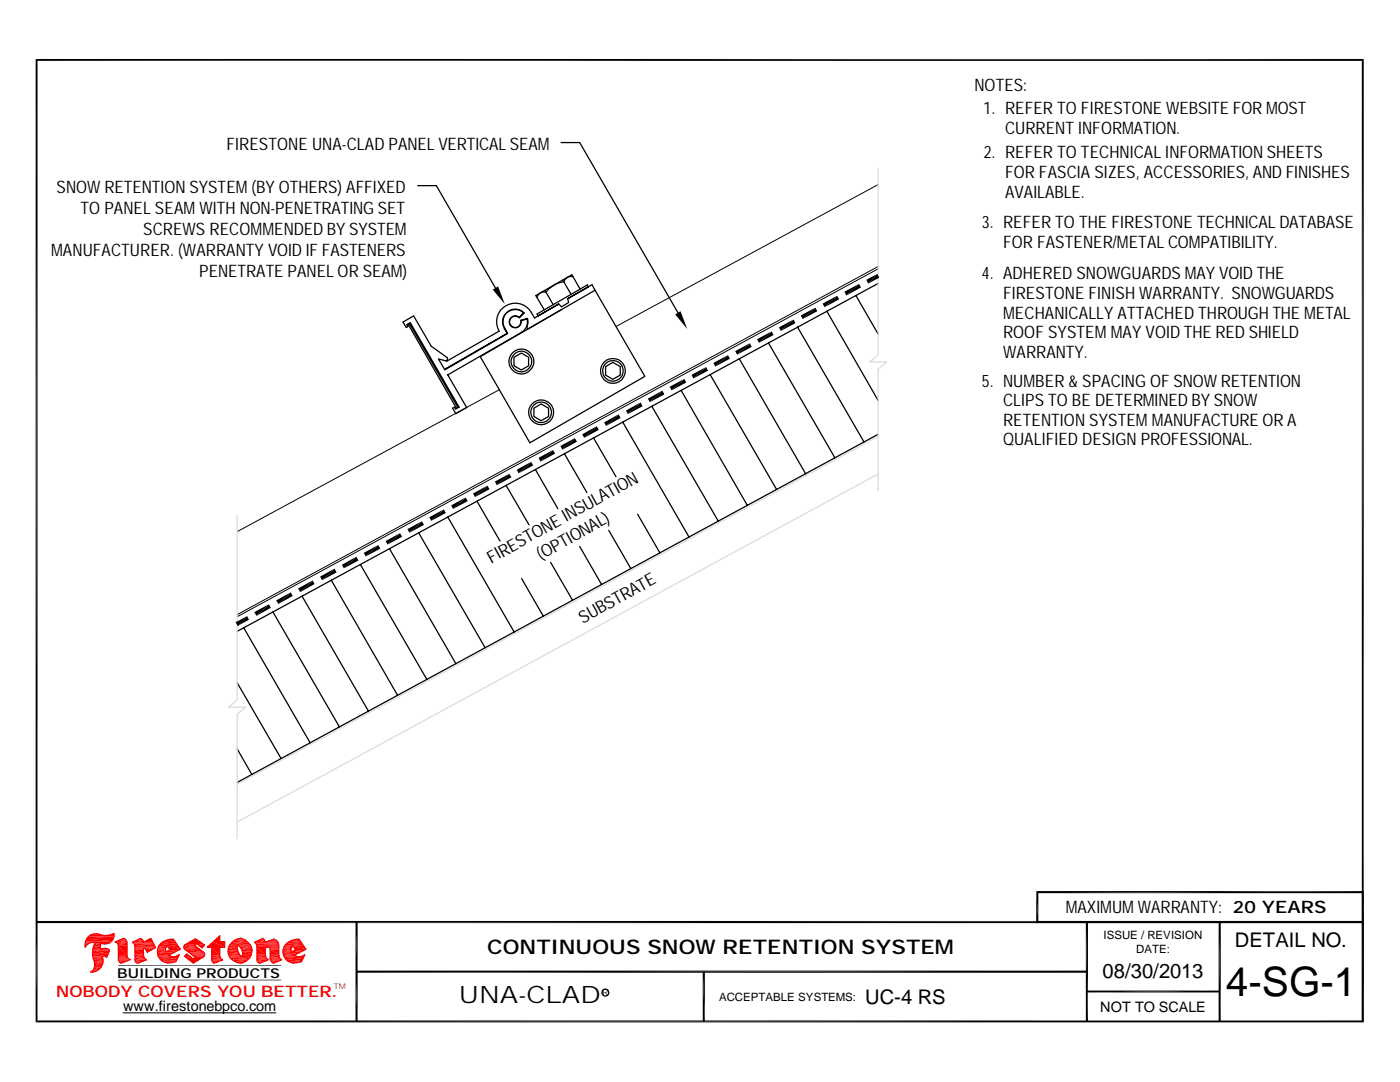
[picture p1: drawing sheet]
<svg xmlns="http://www.w3.org/2000/svg" width="279mm" height="216mm" viewBox="0 0 279 216" stroke-linecap="round" stroke-linejoin="round" font-family="sans-serif">
<path d="M175.3 36.8l-52.4 28.4M175.3 53.6l-128 69.5M175.3 53.2l-128 69.4M99.7 77.8l-52.4 28.3M47.1 124.1l.4 .7" fill="none" stroke="#000" stroke-width=".2"/>
<g fill="none" stroke="#000" stroke-width=".25">
<path d="M83.4 37h3.7l11.8 20.5M112 28.4h3.7l19.6 34M108.8 58l1.6 2.8M112.3 55.9l1.7 2.8M113.3 59.6l.2 .8-1.4 .8-.6-.5M114.3 55.2a1.47 1.47 0 0 0-1.8 1 5.2 5.2 0 0 0-3.5 2.1 1.5 1.5 0 0 0-1.9 1.1M115.8 57.7l-1.7-2.9-7.2 4.2 1.7 2.8M118.7 57.9l-.5-1.1-4.9 2.8 4.1-2.4-.2-.3-10 5.8 .2 .3 4.1-2.3M170.8 59l4.5 7.7M175.3 56.6l-128 69.4M81.5 64.8l.2-.2 9.7 16.6-.3 .2zM95.8 71.2l22.9-13.3 10 17.2-23 13.2z"/>
<path d="M102.6 71.3l1.5-.9 1.4 .9v1.7l-1.4 .8-1.5-.8zM105.5 65.6l-.3-.2 .2-1.3-.1-.6-1.4 .4a1.12 1.12 0 0 1-1.2 1.4 1.12 1.12 0 0 1-.9-1.6 1.12 1.12 0 0 1 1.8-.3l1-1a2.53 2.53 0 0 0-3.3-.2 2.53 2.53 0 0 0-.7 3.3l.6 1-12.5 7.2M111.5 60.7l-4.8 2.8a4.2 4.2 0 0 0-4.4-3 3.7 3.7 0 0 0-2.7 5.6l-10.4 6-1.7-.5 1.3 2.2 12.5-7.3a3.3 3.3 0 0 1-.6-3.5 2.48 2.48 0 0 1 3.8-.6l-.9 .9a1.21 1.21 0 0 0-1.9 .5 1.21 1.21 0 0 0 1 1.6 1.21 1.21 0 0 0 1.3-1.4l1.2-.4a2.36 2.36 0 0 1-1.1 2.7l-14.7 8.5 3.7 6.5-2.1 1.2-.7-1.1 .4-.2 .2 .4 .7-.4-9.7-16.8-.7 .4 .2 .4-.3 .2-.7-1.1 2.1-1.3 3.6 6.1 3.2 2.3v.1a.39 .39 0 0 1-.5 .5M120.9 73.2l1.4-.9 1.5 .9v1.6l-1.5 .9-1.4-.9zM135.9 77.9l13.2 22.9M141.7 74.8l13.3 22.9M147.5 71.6l13.3 22.9M153.4 68.5l13.2 22.9M159.2 65.3l13.2 22.9M165 62.1l10.3 17.8M101 96.9l4.6 7.8M106.6 81.4l1.4-.8 1.5 .8v1.7l-1.5 .8-1.4-.8z"/>
<path d="M106.8 93.7l4.5 7.8M112.6 90.6l4.5 7.7M118.4 87.4l4.5 7.7M124.3 84.2l13.2 22.9M130.1 81.1l13.2 22.9M175.3 86.7l-128 69.4M60.3 119l13.2 22.9M66.1 115.8l13.2 22.9M71.9 112.6l13.3 23M77.7 109.5l13.3 22.9M83.6 106.3l13.2 22.9M89.4 103.2l13.2 22.9"/>
<path d="M95.2 100l4.6 7.9M104.1 115.4l4.3 7.5M109.9 112.2l4.4 7.6M115.7 109.1l4.4 7.5M121.5 105.8l4.4 7.7M127.3 102.6l4.4 7.7M47.3 136.2l8.8 15.1M48.6 125.3l13.3 22.9M54.5 122.1l13.2 22.9M47.3 149.4l2.9 5.1"/>
<circle cx="104.1" cy="72.1" r="2.49"/>
<circle cx="104.1" cy="72.1" r="2.06"/>
<circle cx="122.3" cy="74" r="2.49"/>
<circle cx="122.3" cy="74" r="2.06"/>
<circle cx="108" cy="82.3" r="2.07"/>
<circle cx="108" cy="82.3" r="2.48"/>
</g>
<path d="M175.3 33.5v37.3l-1.7 1.4h3.4l-1.7 1.5v24.2M175.3 87.1l-128 69.4M175.3 94.6l-128 69.4M47.3 102.8v36.9l-1.7 1.4h3.5l-1.8 1.4v24.8" fill="none" stroke="#dcdcdc" stroke-width=".25"/>
<g fill="#000">
<path d="M98.3 57.8l1.1-.6 1.4 3.5zM164.2 60.6l2.9-1.6-2.6 2.3zM164.5 61.3l2.6-2.3 .4 .7zM168.5 58.2l2.9-1.6-2.5 2.4zM168.9 59l2.5-2.4 .4 .8zM172.9 55.8l2.2-1.1-1.8 1.9zM175.1 54.7l.4 .7-2.2 1.2zM129.3 79.5l2.9-1.6-2.5 2.4zM129.7 80.3l2.5-2.4 .4 .8zM134.7 62.7l1.1-.6 1.4 3.6zM133.6 77.2l3-1.6-2.6 2.3zM134 77.9l2.6-2.3 .3 .7z"/>
<path d="M138 74.8l2.9-1.6-2.5 2.3zM138.4 75.5l2.5-2.3 .4 .8zM142.4 72.4l2.9-1.5-2.6 2.3zM142.7 73.2l2.6-2.3 .4 .7zM146.7 70.1l2.9-1.6-2.5 2.3zM147.1 70.8l2.5-2.3 .4 .7zM151.1 67.7l2.9-1.6-2.5 2.3zM151.5 68.4l2.5-2.3 .4 .7zM155.4 65.3l3-1.5-2.6 2.2zM155.8 66l2.6-2.2 .3 .7zM159.8 62.9l2.9-1.5-2.5 2.3zM160.2 63.7l2.5-2.3 .4 .7z"/>
<path d="M90 100.8l2.9-1.5-2.5 2.3zM90.4 101.6l2.5-2.3 .4 .7zM94.4 98.5l2.9-1.6-2.5 2.3zM94.8 99.2l2.5-2.3 .4 .7zM98.8 96.1l2.8-1.6-2.5 2.3zM99.1 96.8l2.5-2.3 .5 .7zM103.1 93.7l2.9-1.5-2.5 2.2zM103.5 94.4l2.5-2.2 .4 .7zM107.5 91.4l2.9-1.6-2.5 2.3zM107.9 92.1l2.5-2.3 .4 .7zM111.8 89l2.9-1.6-2.5 2.3zM112.2 89.7l2.5-2.3 .4 .7z"/>
<path d="M116.2 86.7l2.9-1.7-2.5 2.4zM116.6 87.4l2.5-2.4 .4 .8zM120.6 84.3l2.8-1.6-2.5 2.3zM120.9 85l2.5-2.3 .5 .7zM124.9 81.9l2.9-1.6-2.5 2.3zM125.3 82.6l2.5-2.3 .4 .8zM55.1 119.8l2.9-1.6-2.5 2.3zM55.5 120.5l2.5-2.3 .4 .7zM59.5 117.4l2.9-1.6-2.5 2.4zM59.9 118.2l2.5-2.4 .4 .7zM63.9 115.1l2.9-1.6-2.5 2.3zM64.3 115.8l2.5-2.3 .4 .7z"/>
<path d="M68.2 112.7l2.9-1.6-2.5 2.3zM68.6 113.4l2.5-2.3 .4 .7zM72.6 110.3l2.9-1.5-2.5 2.2zM73 111l2.5-2.2 .4 .7zM77 107.9l2.8-1.5-2.5 2.3zM77.3 108.7l2.5-2.3 .5 .7zM81.3 105.6l2.9-1.6-2.5 2.3zM81.7 106.3l2.5-2.3 .4 .7zM85.7 103.2l2.9-1.6-2.5 2.3zM86.1 103.9l2.5-2.3 .4 .8zM47.1 124.1l2.2-1.2-1.8 1.9zM49.3 122.9l.4 .8-2.2 1.1z"/>
<path d="M50.8 122.1l2.9-1.5-2.5 2.3zM51.2 122.9l2.5-2.3 .4 .7z"/>
</g>
<path d="M243.4 184v19.8" fill="none" stroke="#000" stroke-width=".42"/>
<g fill="#f00">
<path d="M52.1 187.4l.4-.2 .2 .2z"/>
<path d="M54.6 187.5h.1z"/>
<path d="M52 187.5h.7z"/>
<path d="M52.1 187.4l.6 .1z"/>
<path d="M54.2 187.6l.4-.1 .4 .1z"/>
<path d="M54.6 187.5l.4 .1z"/>
<path d="M51.5 187.7l.5-.2 .9 .2z"/>
<path d="M52 187.5h.7l.2 .2z"/>
<path d="M53.5 187.8l.7-.2 1.2 .2z"/>
<path d="M54.2 187.6h.8l.4 .2z"/>
</g>
<path d="M50.8 187.9h2.2" fill="none" stroke="#f00" stroke-width=".3"/>
<path d="M51.5 187.7h1.4l.1 .3z" fill="#f00"/>
<path d="M53 187.9h2.5" fill="none" stroke="#f00" stroke-width=".2"/>
<path d="M53.5 187.8h1.9l.1 .2z" fill="#f00"/>
<path d="M50.8 188h2.2M50.8 188.1h4.7M51 188.2h4.6M51.2 188.6h4.4M51.3 189h4.3M53.4 189h2.2" fill="none" stroke="#f00" stroke-width=".2"/>
<path d="M51.1 188.4h4.5" fill="none" stroke="#f00" stroke-width=".3"/>
<path d="M51.2 188.8h4.4" fill="none" stroke="#f00" stroke-width=".34"/>
<path d="M51.3 189h1.9z" fill="#f00"/>
<path d="M51.3 189h2.1M53.5 189h2.1" fill="none" stroke="#f00" stroke-width=".2"/>
<g fill="#f00">
<path d="M51.3 189l1.7 .1z"/>
<path d="M51.3 189h1.9z"/>
<path d="M53.7 189l1.9 .2h-1.8z"/>
<path d="M53.7 189h1.9v.2z"/>
<path d="M53.8 189.2l1.8 .3h-1.7z"/>
<path d="M53.8 189.2h1.8v.3z"/>
<path d="M53.9 189.5l1.7 .9h-1.7z"/>
<path d="M53.9 189.5h1.7v.9z"/>
<path d="M51.3 189.1l1.7 1.4h-1.7z"/>
<path d="M51.3 189.1h1.7v1.4z"/>
<path d="M53.9 190.4l1.8 .4h-1.8z"/>
<path d="M53.9 190.4h1.7l.1 .4z"/>
<path d="M51.3 190.5l1.7 .3h-1.7z"/>
<path d="M51.3 190.5h1.7v.3z"/>
<path d="M51.3 190.8l1.8 .3h-1.8z"/>
<path d="M51.3 190.8h1.7l.1 .3z"/>
<path d="M53.9 190.8l1.9 .3h-1.9z"/>
<path d="M53.9 190.8h1.8l.1 .3z"/>
<path d="M53.9 191.1l2 .2h-2z"/>
<path d="M53.9 191.1h1.9l.1 .2z"/>
</g>
<path d="M51.3 191.4h2.3M51.3 191.5h2.3M53.9 191.3h2.1M53.9 191.4h2.3" fill="none" stroke="#f00" stroke-width=".2"/>
<path d="M51.3 191.2h2" fill="none" stroke="#f00" stroke-width=".25"/>
<path d="M54 191.5l1.8 .2h-1.8z" fill="#f00"/>
<path d="M54 191.6h2.2" fill="none" stroke="#f00" stroke-width=".2"/>
<path d="M51.3 191.6l1.5 .3h-1.4z" fill="#f00"/>
<path d="M51.3 191.7h2.2" fill="none" stroke="#f00" stroke-width=".3"/>
<g fill="#f00">
<path d="M54 191.7l1.1 .3h-.9z"/>
<path d="M54 191.7h1.8l-.7 .3z"/>
<path d="M54.4 192.1h.4l-.2 .1z"/>
<path d="M54.2 192l.6 .1z"/>
<path d="M54.2 192h.9z"/>
<path d="M51.4 191.9l.8 .2h-.6z"/>
<path d="M51.4 191.9h1.4l-.6 .2z"/>
<path d="M51.8 192.2h.1z"/>
<path d="M51.6 192.1l.3 .1z"/>
<path d="M51.6 192.1h.6l-.3 .1z"/>
</g>
<path d="M50.8 188l1.7-.8 .5 .8 1.7-.6a1.18 1.18 0 0 1 .9 1.2l.2 2.5 .4 .4-1.6 .7-.4-.2-.3-.7v-1.8l-.2-.5h-.3l-.4 .1v1.4l.1 .6 .5 .4-1.8 .7-.4-.3-.1-.3-.1-3z" fill="none" stroke="#f00" stroke-width=".25"/>
<g fill="#f00">
<path d="M18.7 186.4h.8z"/>
<path d="M18.5 186.4h1.4z"/>
<path d="M18.7 186.4h1.2z"/>
<path d="M18.2 186.5h1.9z"/>
<path d="M18.5 186.4l1.6 .1z"/>
</g>
<path d="M18.1 186.5h2.1" fill="none" stroke="#f00" stroke-width=".2"/>
<g fill="#f00">
<path d="M21.8 186.6l.8-.3 .1 .3z"/>
<path d="M22.6 186.3l.1 .3z"/>
<path d="M21.1 186.7h1.6z"/>
<path d="M21.8 186.6l.9 .1z"/>
</g>
<path d="M17.9 186.6h2.6" fill="none" stroke="#f00" stroke-width=".2"/>
<g fill="#f00">
<path d="M20.9 186.7h1.8z"/>
<path d="M21.1 186.7h1.6z"/>
</g>
<path d="M17.7 186.8h5.1M17.9 186.7h3" fill="none" stroke="#f00" stroke-width=".2"/>
<g fill="#f00">
<path d="M17.7 186.9l4.9 .4h-5.3z"/>
<path d="M17.7 186.9h5l-.1 .4z"/>
</g>
<path d="M17.3 187.3h5.3" fill="none" stroke="#f00" stroke-width=".2"/>
<g fill="#f00">
<path d="M17.3 187.3l5 .5h-5.2z"/>
<path d="M17.3 187.3h5.3l-.3 .5z"/>
</g>
<path d="M17.1 187.8h5.2" fill="none" stroke="#f00" stroke-width=".2"/>
<path d="M17 187.9h5.2" fill="none" stroke="#f00" stroke-width=".21"/>
<g fill="#f00">
<path d="M17 188l1.1 .1z"/>
<path d="M17 188h1.5z"/>
</g>
<path d="M18.5 188.1h3.5M18.9 188.1h3M18.9 188.2h2.9" fill="none" stroke="#f00" stroke-width=".2"/>
<g fill="#f00">
<path d="M17 188.1l.7 .2h-.7z"/>
<path d="M17 188.1h1.1l-.4 .2z"/>
<path d="M20.6 188.3h.8z"/>
<path d="M20.1 188.3h1.3z"/>
<path d="M20.1 188.3h1.4z"/>
<path d="M17 188.3l.5 .1h-.5z"/>
<path d="M17 188.3h.7l-.2 .1z"/>
<path d="M17 188.4l.3 .2h-.3z"/>
<path d="M17 188.4h.5l-.2 .2z"/>
<path d="M18.9 188.3l1.1 .5h-1.3z"/>
<path d="M18.9 188.3h1.2l-.1 .5z"/>
<path d="M17 188.8v.2z"/>
<path d="M18.7 188.8h1.3z"/>
<path d="M17 188.6l.1 .2z"/>
<path d="M17 188.6h.3l-.2 .2z"/>
<path d="M20.5 189.3h.8z"/>
<path d="M20.5 189.3h1z"/>
<path d="M20.2 189.4l.3-.1 1.2 .1z"/>
<path d="M20.5 189.3h1l.2 .1z"/>
<path d="M18.7 188.8l1.4 .6h-1.6z"/>
<path d="M18.7 188.8h1.3l.1 .6z"/>
<path d="M20.2 189.4l1.5 .1z"/>
<path d="M18.5 189.4l1.6 .1z"/>
</g>
<path d="M18.5 189.5h3.3M18.5 189.6h3.4" fill="none" stroke="#f00" stroke-width=".2"/>
<g fill="#f00">
<path d="M18.5 189.7l3.1 .6h-3.1z"/>
<path d="M18.5 189.7h3.4l-.3 .6z"/>
<path d="M18.5 190.3l2.9 .5h-2.9z"/>
<path d="M18.5 190.3h3.1l-.2 .5z"/>
<path d="M20.7 190.8h.7z"/>
<path d="M21.1 190.9h.2z"/>
<path d="M21 190.8l.3 .1z"/>
<path d="M21 190.8h.4z"/>
<path d="M18.5 190.8l1.9 .1h-1.9z"/>
</g>
<path d="M18.5 190.9h2.2" fill="none" stroke="#f00" stroke-width=".2"/>
<g fill="#f00">
<path d="M18.5 190.9l1.9 .2h-1.9z"/>
<path d="M18.5 190.9h1.9v.2z"/>
<path d="M18.5 191.1l2 .3h-1.9z"/>
<path d="M18.5 191.1h1.9l.1 .3z"/>
<path d="M18.6 191.4l2 .4h-1.8z"/>
<path d="M18.6 191.4h1.9l.1 .4z"/>
<path d="M18.8 191.8l1.8 .1h-1.8z"/>
<path d="M18.8 191.8h1.8v.1z"/>
<path d="M18.8 191.9l1.7 .2h-1.6z"/>
<path d="M18.8 191.9h1.8l-.1 .2z"/>
<path d="M18.9 192.1l1.5 .3h-1.5z"/>
<path d="M18.9 192.1h1.6l-.1 .3z"/>
<path d="M18.9 192.4h1.5z"/>
<path d="M18.9 192.4l1.3 .6h-1.4z"/>
<path d="M18.9 192.4h1.5l-.2 .6z"/>
<path d="M18.8 193h1.3z"/>
<path d="M18.8 193h1.4z"/>
<path d="M18.8 193l1 .4h-1.2z"/>
<path d="M18.8 193h1.3l-.3 .4z"/>
<path d="M18.6 193.4l.9 .2h-.9z"/>
<path d="M18.6 193.4h1.2l-.3 .2z"/>
<path d="M18.4 193.8l.2-.2 .7 .2z"/>
<path d="M18.6 193.6h.9l-.2 .2z"/>
<path d="M18.2 193.9h.5z"/>
<path d="M18.2 193.9l.2-.1 .3 .1z"/>
<path d="M18.4 193.8h.9l-.6 .1z"/>
</g>
<path d="M17 189h.1M17.7 186.9a2.26 2.26 0 0 1 2.5-.3l.7 .1 .9-.1 .9-.3a1.86 1.86 0 0 1-2.6 2v1.2a1.35 1.35 0 0 1 1.8 .2l-.6 1.3-.6-.2-.3 .1a2.26 2.26 0 0 1-2.3 3.1 1.81 1.81 0 0 0 .7-2.2 4.1 4.1 0 0 1 .2-3.7 1.56 1.56 0 0 0-2 .9 2.26 2.26 0 0 1 .7-2.1z" fill="none" stroke="#f00" stroke-width=".25"/>
<g fill="#f00">
<path d="M34.3 187.4h.3z"/>
<path d="M34.1 187.4h.5z"/>
<path d="M33.2 187.6l.9-.2 .7 .2z"/>
<path d="M34.1 187.4h.5l.2 .2z"/>
</g>
<path d="M32.5 187.8h2.5" fill="none" stroke="#f00" stroke-width=".38"/>
<path d="M33.2 187.6h1.6l.2 .4z" fill="#f00"/>
<path d="M32 188.2h3.3" fill="none" stroke="#f00" stroke-width=".38"/>
<path d="M31.7 188.6h3.8" fill="none" stroke="#f00" stroke-width=".42"/>
<g fill="#f00">
<path d="M31.7 188.8l1.6 .1h-1.7z"/>
<path d="M31.7 188.8h1.7l-.1 .1z"/>
<path d="M31.6 188.9l1.6 .1z"/>
<path d="M31.6 188.9h1.7z"/>
<path d="M31.6 189l1.4 .3h-1.5z"/>
<path d="M31.6 189h1.6l-.2 .3z"/>
<path d="M33.4 188.8l2.6 .6h-2.1z"/>
<path d="M33.4 188.8h2.1l.5 .6z"/>
</g>
<path d="M33.9 189.4h2.1" fill="none" stroke="#f00" stroke-width=".2"/>
<g fill="#f00">
<path d="M31.5 189.3l1.5 .2h-1.5z"/>
<path d="M31.5 189.3h1.5v.2z"/>
<path d="M33.9 189.4l1.9 .1z"/>
</g>
<path d="M33.9 189.5h2" fill="none" stroke="#f00" stroke-width=".2"/>
<g fill="#f00">
<path d="M33.7 189.6h1.9z"/>
<path d="M34 189.5h1.8z"/>
<path d="M31.5 189.5l1.5 .1h-1.6z"/>
<path d="M31.5 189.5h1.5v.1z"/>
<path d="M33.1 189.9l.6-.3 1.3 .3z"/>
<path d="M33.7 189.6h1.9l-.6 .3z"/>
<path d="M31.4 189.6l1.7 .3h-1.7z"/>
<path d="M31.4 189.6h1.6l.1 .3z"/>
</g>
<path d="M31.4 190h3.6" fill="none" stroke="#f00" stroke-width=".2"/>
<g fill="#f00">
<path d="M35.6 190.6l.2-.1z"/>
<path d="M31.4 190.1l2.3 .5h-2.2z"/>
<path d="M31.4 190.1h3.2l-.9 .5z"/>
<path d="M35.5 190.7l.1-.1 .1 .1z"/>
<path d="M35.6 190.6l.1 .1z"/>
</g>
<path d="M31.5 190.7h2.4" fill="none" stroke="#f00" stroke-width=".2"/>
<g fill="#f00">
<path d="M35.1 190.8l.4-.1 .1 .1z"/>
<path d="M35.5 190.7h.2l-.1 .1z"/>
<path d="M35.1 190.8h.5z"/>
</g>
<path d="M31.6 190.8h2.5" fill="none" stroke="#f00" stroke-width=".2"/>
<g fill="#f00">
<path d="M34.6 190.9h1z"/>
<path d="M35.1 190.8h.5z"/>
</g>
<path d="M31.6 190.9h3M32.3 191.8h2.9" fill="none" stroke="#f00" stroke-width=".2"/>
<path d="M31.7 191.1h3.9" fill="none" stroke="#f00" stroke-width=".38"/>
<path d="M31.9 191.5h3.5" fill="none" stroke="#f00" stroke-width=".42"/>
<path d="M32.6 191.9l1.9 .1h-1.6z" fill="#f00"/>
<path d="M32.6 192h2.5" fill="none" stroke="#f00" stroke-width=".2"/>
<g fill="#f00">
<path d="M32.9 192l1.4 .1z"/>
<path d="M32.9 192h1.6z"/>
<path d="M33.2 192.1h1z"/>
<path d="M33.1 192.1h1.1z"/>
<path d="M33.1 192.1h1.2z"/>
</g>
<path d="M36 189.4l-1.4-2a2.88 2.88 0 0 0-3.2 2.3 2.26 2.26 0 0 0 2.8 2.4l.9-.2 .7-1.4a1.67 1.67 0 0 1-2.1 .1l2.2-1.2" fill="none" stroke="#f00" stroke-width=".25"/>
<g fill="#f00">
<path d="M28 187.3h.2z"/>
<path d="M27.7 187.5l.3-.2 .4 .2z"/>
<path d="M28 187.3l.4 .2z"/>
<path d="M27.1 187.7l.6-.2 .9 .2z"/>
<path d="M27.7 187.5h.7l.2 .2z"/>
<path d="M28.7 188l1.3-.7 .5 .7z"/>
<path d="M30 187.3l.5 .7z"/>
</g>
<path d="M26.5 187.9h2.1" fill="none" stroke="#f00" stroke-width=".3"/>
<g fill="#f00">
<path d="M27.1 187.7h1.5v.3z"/>
<path d="M28.7 188h1.8z"/>
</g>
<path d="M26.5 188h2.1M26.9 189h4.1M26.9 189.1h4.1M26.9 189.2h4.1" fill="none" stroke="#f00" stroke-width=".2"/>
<path d="M26.5 188.2h4.1" fill="none" stroke="#f00" stroke-width=".21"/>
<path d="M26.7 188.4h4.1" fill="none" stroke="#f00" stroke-width=".3"/>
<path d="M26.9 188.7h4" fill="none" stroke="#f00" stroke-width=".38"/>
<g fill="#f00">
<path d="M26.9 189.2l1.8 .1z"/>
<path d="M26.9 189.2h2z"/>
<path d="M28.9 189.2l1.7 .2h-1.6z"/>
<path d="M28.9 189.2h1.8l-.1 .2z"/>
<path d="M29 189.4h1.5z"/>
<path d="M29 189.4h1.6z"/>
<path d="M29.1 189.4h1.3z"/>
<path d="M29.1 189.4h1.4z"/>
<path d="M26.9 189.3l1.7 .1h-1.7z"/>
<path d="M26.9 189.3h1.8l-.1 .1z"/>
<path d="M29.1 189.4l.3 .6z"/>
<path d="M29.1 189.4h1.3l-1 .6z"/>
<path d="M26.9 189.4l1.7 1.1h-1.7z"/>
<path d="M26.9 189.4h1.7v1.1z"/>
<path d="M26.9 190.5l1.8 .3h-1.8z"/>
<path d="M26.9 190.5h1.7l.1 .3z"/>
<path d="M26.9 190.8l1.8 .3h-1.8z"/>
<path d="M26.9 190.8h1.8v.3z"/>
</g>
<path d="M26.9 191.2h2.1" fill="none" stroke="#f00" stroke-width=".25"/>
<path d="M26.9 191.4h2.3M26.9 191.5h2.3" fill="none" stroke="#f00" stroke-width=".2"/>
<path d="M26.9 191.6l1.5 .3h-1.4z" fill="#f00"/>
<path d="M26.9 191.7h2.3" fill="none" stroke="#f00" stroke-width=".3"/>
<g fill="#f00">
<path d="M27.2 192.1h.7l-.4 .1z"/>
<path d="M27 191.9l.9 .2h-.7z"/>
<path d="M27 191.9h1.4l-.5 .2z"/>
<path d="M24.3 187.4l.4-.2 .3 .2z"/>
<path d="M23.6 187.7l.7-.3 1 .3z"/>
<path d="M24.3 187.4h.7l.3 .3z"/>
</g>
<path d="M23 187.8h2.3" fill="none" stroke="#f00" stroke-width=".25"/>
<path d="M23.6 187.7h1.7v.3z" fill="#f00"/>
<path d="M23 188h2.4M23.2 188.1h2.2" fill="none" stroke="#f00" stroke-width=".2"/>
<path d="M23.3 188.3h2.1" fill="none" stroke="#f00" stroke-width=".25"/>
<g fill="#f00">
<path d="M23.5 188.4l1.9 .3h-1.8z"/>
<path d="M23.5 188.4h1.9v.3z"/>
<path d="M23.6 188.7l1.8 2h-1.8z"/>
<path d="M23.6 188.7h1.8v2z"/>
<path d="M23.6 190.7l1.8 .3h-1.8z"/>
<path d="M23.6 190.7h1.8v.3z"/>
<path d="M23.6 191l2 .2h-2z"/>
<path d="M23.6 191h1.8l.2 .2z"/>
</g>
<path d="M23.6 191.3h2.1M23.6 191.3h2.2M23.6 191.4h2.4" fill="none" stroke="#f00" stroke-width=".2"/>
<path d="M23.6 191.5l1.9 .2h-1.8z" fill="#f00"/>
<path d="M23.6 191.6h2.4" fill="none" stroke="#f00" stroke-width=".21"/>
<g fill="#f00">
<path d="M23.9 192h.8l-.5 .2z"/>
<path d="M23.7 191.7l1 .3h-.8z"/>
<path d="M23.7 191.7h1.8l-.8 .3z"/>
</g>
<path d="M23 188l1.7-.8 .3 .2 .4 .7v2.6a.81 .81 0 0 0 .6 .8l-1.8 .7-.3-.2-.3-.7v-2.6l-.3-.6zM26.5 188l1.6-.8 .5 .5v.3l1.5-.7 .9 1.8-1.6 .9-.3-.6-.2-.2-.2 .1a2.48 2.48 0 0 0 .3 2l.2 .2-1.7 .7-.5-.3-.1-3.3zM31 189.1h.1M33.2 189l.2-.2 .6 .7-.9 .4-.1-.6z" fill="none" stroke="#f00" stroke-width=".25"/>
<g fill="#f00">
<path d="M37.3 188.3l1.7-1 1.4 1z"/>
<path d="M39 187.3l1.4 1z"/>
<path d="M39.2 188.3h1.2z"/>
<path d="M37.3 188.3h1.9z"/>
<path d="M36.9 188.5l.4-.2 1.6 .2z"/>
<path d="M37.3 188.3h1.9l-.3 .2z"/>
<path d="M36.9 188.5l1.9 .1z"/>
<path d="M36.9 188.5h2z"/>
<path d="M39.2 188.3l1.6 .3h-1.2z"/>
<path d="M39.2 188.3h1.2l.4 .3z"/>
<path d="M36.8 188.6h2z"/>
<path d="M36.9 188.6h1.9z"/>
<path d="M39.6 188.6h1.2z"/>
</g>
<path d="M36.7 188.6h2.2" fill="none" stroke="#f00" stroke-width=".2"/>
<path d="M36.7 188.8h2.5" fill="none" stroke="#f00" stroke-width=".25"/>
<g fill="#f00">
<path d="M39.7 188.6l.6 .5z"/>
<path d="M39.7 188.6h1.1l-.5 .5z"/>
</g>
<path d="M36.7 189.1h2.9" fill="none" stroke="#f00" stroke-width=".25"/>
<path d="M36.7 189.3h3.1" fill="none" stroke="#f00" stroke-width=".21"/>
<g fill="#f00">
<path d="M36.9 189.4l3.7 .6h-2.9z"/>
<path d="M36.9 189.4h2.9l.8 .6z"/>
</g>
<path d="M37.7 190.1h3.1" fill="none" stroke="#f00" stroke-width=".21"/>
<path d="M37.9 190.4h3" fill="none" stroke="#f00" stroke-width=".25"/>
<path d="M38.3 190.6h2.6" fill="none" stroke="#f00" stroke-width=".21"/>
<g fill="#f00">
<path d="M37.3 190.4l.5 .4h-1z"/>
<path d="M37.3 190.4l.5 .4z"/>
<path d="M36.8 190.8h1.1z"/>
</g>
<path d="M38.6 190.8h2.2" fill="none" stroke="#f00" stroke-width=".21"/>
<g fill="#f00">
<path d="M38.8 190.9l1.6 .2h-1.4z"/>
<path d="M38.8 190.9h1.8l-.2 .2z"/>
<path d="M39 191.1h1.4z"/>
<path d="M39 191.1h1.3z"/>
<path d="M36.8 190.8l1.8 .5h-1.1z"/>
<path d="M36.8 190.8h1.1l.7 .5z"/>
<path d="M38.6 191.3l.4-.2 .9 .2z"/>
<path d="M39 191.1h1.3l-.4 .2z"/>
<path d="M38.6 191.3h1.3z"/>
<path d="M37.5 191.3h1.1z"/>
<path d="M37.5 191.3l1.1 .9z"/>
<path d="M37.5 191.3h2.4l-1.3 .9z"/>
<path d="M42.6 187.9l1.3-1.2v1.2z"/>
<path d="M42.5 187.9h1.4z"/>
<path d="M42.6 187.9h1.3z"/>
</g>
<path d="M42.5 188h2.3" fill="none" stroke="#f00" stroke-width=".2"/>
<g fill="#f00">
<path d="M41.4 189l1.1-1 2.3 1z"/>
<path d="M42.5 188h2.3v1z"/>
</g>
<path d="M41.4 189h3.4" fill="none" stroke="#f00" stroke-width=".2"/>
<g fill="#f00">
<path d="M42.2 189h1.7z"/>
<path d="M42.2 189l1.7 .1z"/>
<path d="M42.2 189.1l1.7 1.5h-1.7z"/>
<path d="M42.2 189.1h1.7v1.5z"/>
<path d="M42.2 190.6l1.7 .4h-1.7z"/>
<path d="M42.2 190.6h1.7v.4z"/>
<path d="M42.2 191l1.9 .3h-1.9z"/>
<path d="M42.2 191h1.7l.2 .3z"/>
<path d="M42.2 191.3l2 .1z"/>
</g>
<path d="M42.2 191.5h2.2" fill="none" stroke="#f00" stroke-width=".2"/>
<path d="M42.3 191.6l1.7 .1h-1.7z" fill="#f00"/>
<path d="M42.3 191.6h2.1" fill="none" stroke="#f00" stroke-width=".2"/>
<g fill="#f00">
<path d="M42.5 192h.8l-.6 .2z"/>
<path d="M42.3 191.7l1 .3h-.8z"/>
<path d="M42.3 191.7h1.7l-.7 .3z"/>
</g>
<path d="M36 189.4h-.1M36.8 190.8h.1M36.9 188.5l2.1-1.2 1.8 1.3-.5 .5-1.1-.8-.4 .3 1.8 1.4a.57 .57 0 0 1 0 .9l-2 1.3-1.8-1.4 .5-.4 1.3 .9 .4-.2-2.1-1.7a.54 .54 0 0 1 0-.9zM37.3 190.4h.1M40.3 189.1h.1M41.4 189l2.5-2.3v1.2h.9v1.1h-.9v2l.2 .3 .3 .3-1.7 .6-.4-.5-.1-2.7zM46.2 188.1l.5-.4a1.87 1.87 0 0 1 2.9 .4 2.39 2.39 0 0 1 0 3.4 2.39 2.39 0 0 1-3.4 0 2.39 2.39 0 0 1 0-3.4zM47.4 188.5a2.24 2.24 0 0 1 .9 2.5 2.32 2.32 0 0 1-.9-2.5zM57.2 188.2a3.7 3.7 0 0 1 2.5-.8l1.3 2-2.2 1.2a1.6 1.6 0 0 0 2-.1l-.6 1.4a2.48 2.48 0 0 1-3.7-1.6 2.31 2.31 0 0 1 .7-2.1z" fill="none" stroke="#f00" stroke-width=".25"/>
<g fill="#f00">
<path d="M59.4 187.4h.3z"/>
<path d="M59.2 187.4h.5z"/>
<path d="M58.4 187.6l.8-.2 .6 .2z"/>
<path d="M59.2 187.4h.5l.1 .2z"/>
</g>
<path d="M57.7 187.7h2.3" fill="none" stroke="#f00" stroke-width=".3"/>
<path d="M58.4 187.6h1.4l.2 .3z" fill="#f00"/>
<path d="M57.2 188h3" fill="none" stroke="#f00" stroke-width=".34"/>
<path d="M56.9 188.4h3.6" fill="none" stroke="#f00" stroke-width=".42"/>
<path d="M56.8 188.7h3.8" fill="none" stroke="#f00" stroke-width=".2"/>
<g fill="#f00">
<path d="M56.8 188.8l1.5 .2h-1.6z"/>
<path d="M56.8 188.8h1.7l-.2 .2z"/>
<path d="M56.7 189l1.5 .2h-1.6z"/>
<path d="M56.7 189h1.6l-.1 .2z"/>
<path d="M56.6 189.2l1.5 .1z"/>
<path d="M56.6 189.2h1.6z"/>
<path d="M58.5 188.8l2.5 .6h-2.1z"/>
<path d="M58.5 188.8h2.1l.4 .6z"/>
</g>
<path d="M58.9 189.4h2.1" fill="none" stroke="#f00" stroke-width=".2"/>
<path d="M59 189.4l1.9 .1z" fill="#f00"/>
<path d="M59 189.5h2" fill="none" stroke="#f00" stroke-width=".2"/>
<g fill="#f00">
<path d="M56.6 189.3l1.5 .3h-1.6z"/>
<path d="M56.6 189.3h1.5v.3z"/>
<path d="M58.6 189.7l.4-.2 1.5 .2z"/>
<path d="M59 189.5h1.9l-.4 .2z"/>
<path d="M56.5 189.6l1.6 .1h-1.6z"/>
<path d="M56.5 189.6h1.6v.1z"/>
<path d="M58.2 189.9l.4-.2 1.4 .2z"/>
<path d="M58.6 189.7h1.9l-.5 .2z"/>
<path d="M56.5 189.7l1.7 .2h-1.7z"/>
<path d="M56.5 189.7h1.6l.1 .2z"/>
</g>
<path d="M56.5 190.1h3.5" fill="none" stroke="#f00" stroke-width=".38"/>
<path d="M60.7 190.6l.1-.1z" fill="#f00"/>
<path d="M56.5 190.5h2.8" fill="none" stroke="#f00" stroke-width=".25"/>
<g fill="#f00">
<path d="M60.5 190.7l.2-.1v.1z"/>
<path d="M60.7 190.6v.1z"/>
<path d="M60.2 190.8l.3-.1 .2 .1z"/>
<path d="M60.5 190.7h.2v.1z"/>
</g>
<path d="M56.6 190.7h2.6" fill="none" stroke="#f00" stroke-width=".25"/>
<g fill="#f00">
<path d="M60 190.9h.7z"/>
<path d="M60.2 190.8l.5 .1z"/>
</g>
<path d="M56.7 190.9h2.7" fill="none" stroke="#f00" stroke-width=".2"/>
<g fill="#f00">
<path d="M59.7 190.9h.9z"/>
<path d="M60 190.9h.7z"/>
</g>
<path d="M56.7 190.9h3M57.4 191.8h2.8" fill="none" stroke="#f00" stroke-width=".2"/>
<path d="M56.7 191.1h3.9M57 191.6h3.4" fill="none" stroke="#f00" stroke-width=".42"/>
<path d="M57.7 191.9l1.9 .1h-1.6z" fill="#f00"/>
<path d="M57.7 192h2.5" fill="none" stroke="#f00" stroke-width=".2"/>
<g fill="#f00">
<path d="M58 192l1.4 .1z"/>
<path d="M58 192h1.6z"/>
<path d="M58.3 192.1h1z"/>
<path d="M58.2 192.1h1.1z"/>
<path d="M58.2 192.1h1.2z"/>
</g>
<path d="M58.3 189l.2-.2 .5 .7-.8 .4-.1-.3z" fill="none" stroke="#f00" stroke-width=".25"/>
<g fill="#f00">
<path d="M47.4 187.4l.7-.2 .4 .2z"/>
<path d="M47 187.5l.4-.1 1.5 .1z"/>
<path d="M47.4 187.4h1.1l.4 .1z"/>
</g>
<path d="M46.2 188.1h3.4M46.7 187.6h2.4M47.4 188.6h2.6" fill="none" stroke="#f00" stroke-width=".2"/>
<path d="M46.2 187.9h3.4" fill="none" stroke="#f00" stroke-width=".42"/>
<path d="M45.9 188.3h4.1" fill="none" stroke="#f00" stroke-width=".38"/>
<g fill="#f00">
<path d="M45.8 188.6h1.6z"/>
<path d="M45.9 188.5l1.5 .1z"/>
</g>
<path d="M47.5 188.7h2.6" fill="none" stroke="#f00" stroke-width=".3"/>
<g fill="#f00">
<path d="M45.8 188.6l1.5 .5h-1.7z"/>
<path d="M45.8 188.6h1.6l-.1 .5z"/>
<path d="M45.6 189.1h1.7z"/>
</g>
<path d="M47.8 189h2.4" fill="none" stroke="#f00" stroke-width=".3"/>
<path d="M48 189.3h2.2" fill="none" stroke="#f00" stroke-width=".2"/>
<g fill="#f00">
<path d="M45.6 189.1l1.8 .5h-1.9z"/>
<path d="M45.6 189.1h1.7l.1 .5z"/>
<path d="M45.5 189.6l1.9 .1z"/>
<path d="M48.2 189.4l2.1 .4h-2z"/>
<path d="M48.2 189.4h2l.1 .4z"/>
<path d="M48.3 189.8l2 .1z"/>
<path d="M45.5 189.7l2.1 .5h-2z"/>
<path d="M45.5 189.7h1.9l.2 .5z"/>
</g>
<path d="M45.6 190.2h2.1" fill="none" stroke="#f00" stroke-width=".2"/>
<g fill="#f00">
<path d="M48.4 189.9l1.8 .5h-1.8z"/>
<path d="M48.4 189.9h1.9l-.1 .5z"/>
<path d="M48.4 190.4h1.8z"/>
</g>
<path d="M45.6 190.4h2.3" fill="none" stroke="#f00" stroke-width=".38"/>
<path d="M45.7 190.8h2.5" fill="none" stroke="#f00" stroke-width=".25"/>
<g fill="#f00">
<path d="M48.4 190.4l1.5 .6h-1.6z"/>
<path d="M48.4 190.4h1.8l-.3 .6z"/>
</g>
<path d="M45.8 190.9h2.5M45.9 191h4M46.2 191.4h3.4M46.7 191.8h2.4" fill="none" stroke="#f00" stroke-width=".2"/>
<path d="M45.9 191.2h4" fill="none" stroke="#f00" stroke-width=".38"/>
<path d="M46.3 191.6h3.2" fill="none" stroke="#f00" stroke-width=".34"/>
<path d="M46.8 191.8l1.8 .3h-1.3z" fill="#f00"/>
<path d="M46.8 191.9h2.3" fill="none" stroke="#f00" stroke-width=".25"/>
<g fill="#f00">
<path d="M47.4 192.1h1.2l-.6 .1z"/>
<path d="M47.3 192.1h1.3z"/>
</g>
<path d="M23.6 192.7h32.5M23.6 195.6h32.5M24.6 202.1h30.5" fill="none" stroke="#000" stroke-width=".2"/>
<path d="M7.1 12h265.1M7.3 11.8v192.2M272 11.8v192.2M216.9 197.8h26.5M7.1 203.8h265.1" fill="none" stroke="#000" stroke-width=".38"/>
<path d="M206.8 178h65.4M207 177.8v6.4M7.3 184h264.9M71.2 184v19.8M71.2 193.9h145.7M140.5 193.9v9.9M216.9 184v19.8" fill="none" stroke="#000" stroke-width=".42"/>
<circle cx="120.8" cy="198.1" r=".69" fill="none" stroke="#000" stroke-width=".25"/>
<text font-size="8.1" x="244.6" y="198.7">4-SG-1</text>
<text font-size="4.8" x="91.6" y="200.1">UNA-CLAD</text>
<g font-size="4">
<text x="97.2" y="190.4">CONTINUOUS SNOW RETENTION SYSTEM</text>
<text x="246.5" y="189">DETAIL NO.</text>
<text x="220" y="195.1">08/30/2013</text>
<text x="172.6" y="200.3">UC-4 RS</text>
</g>
<g font-size="3.4">
<text x="194.5" y="18.2">NOTES:</text>
<text x="196.3" y="22.7">1. REFER TO FIRESTONE WEBSITE FOR MOST</text>
<text x="45.2" y="30">FIRESTONE UNA-CLAD PANELVERTICALSEAM</text>
<text x="200.6" y="26.7">CURRENT INFORMATION.</text>
<text x="196.3" y="31.6">2. REFER TO TECHNICAL INFORMATION SHEETS</text>
<text x="200.6" y="35.6">FOR FASCIA SIZES, ACCESSORIES, AND FINISHES</text>
<text x="11.3" y="38.6">SNOWRETENTION SYSTEM(BY OTHERS) AFFIXED</text>
<text x="200.6" y="39.6">AVAILABLE.</text>
<text x="16.1" y="42.8">TO PANEL SEAMWITH NON-PENETRATING SET</text>
<text x="28.6" y="46.9">SCREWS RECOMMENDED BY SYSTEM</text>
<text x="196" y="45.6">3. REFER TO THE FIRESTONE TECHNICALDATABASE</text>
<text x="10.2" y="51.1">MANUFACTURER. (WARRANTY VOID IF FASTENERS</text>
<text x="200.2" y="49.6">FOR FASTENER/METALCOMPATIBILITY.</text>
<text x="39.8" y="55.3">PENETRATE PANEL OR SEAM)</text>
<text x="196" y="55.8">4. ADHERED SNOWGUARDS MAY VOID THE</text>
<text x="200.2" y="59.7">FIRESTONE FINISH WARRANTY. SNOWGUARDS</text>
<text x="200.2" y="63.6">MECHANICALLY ATTACHED THROUGH THE METAL</text>
<text x="200.2" y="67.4">ROOF SYSTEM MAY VOID THE RED SHIELD</text>
<text x="200.2" y="71.4">WARRANTY.</text>
<text x="196" y="77.1">5. NUMBER &amp; SPACING OF SNOWRETENTION</text>
<text x="200.2" y="81.1">CLIPS TO BE DETERMINED BY SNOW</text>
<text x="200.2" y="84.9">RETENTION SYSTEM MANUFACTURE OR A</text>
<text x="200.2" y="88.8">QUALIFIED DESIGN PROFESSIONAL.</text>
<text x="98" y="112.5" transform="rotate(-29 98 112.5)">FIRESTONE INSULATION</text>
<text x="107.9" y="111.8" transform="rotate(-29 107.9 111.8)">(OPTIONAL)</text>
<text x="116.3" y="124.5" transform="rotate(-29 116.3 124.5)">SUBSTRATE</text>
<text x="212.7" y="182.2">MAXIMUMWARRANTY: 20 YEARS</text>
</g>
<text font-size="3.2" fill="#f00" x="11.2" y="198.9">NOBODY COVERS YOU BETTER.</text>
<g font-size="2.9">
<text x="24.6" y="201.8">www.firestonebpco.com</text>
<text x="219.6" y="201.9">NOT TO SCALE</text>
</g>
<text font-size="2.7" x="23.4" y="195.1">BUILDING PRODUCTS</text>
<g font-size="2.3">
<text x="220.2" y="187.4">ISSUE / REVISION</text>
<text x="226.8" y="190.2">DATE:</text>
<text x="143.5" y="199.7">ACCEPTABLE SYSTEMS:</text>
</g>
<text font-size="1.6" fill="#f00" x="66.6" y="197.3">TM</text>
<text font-size="1.6" x="120.1" y="198.5">R</text>
</svg>
